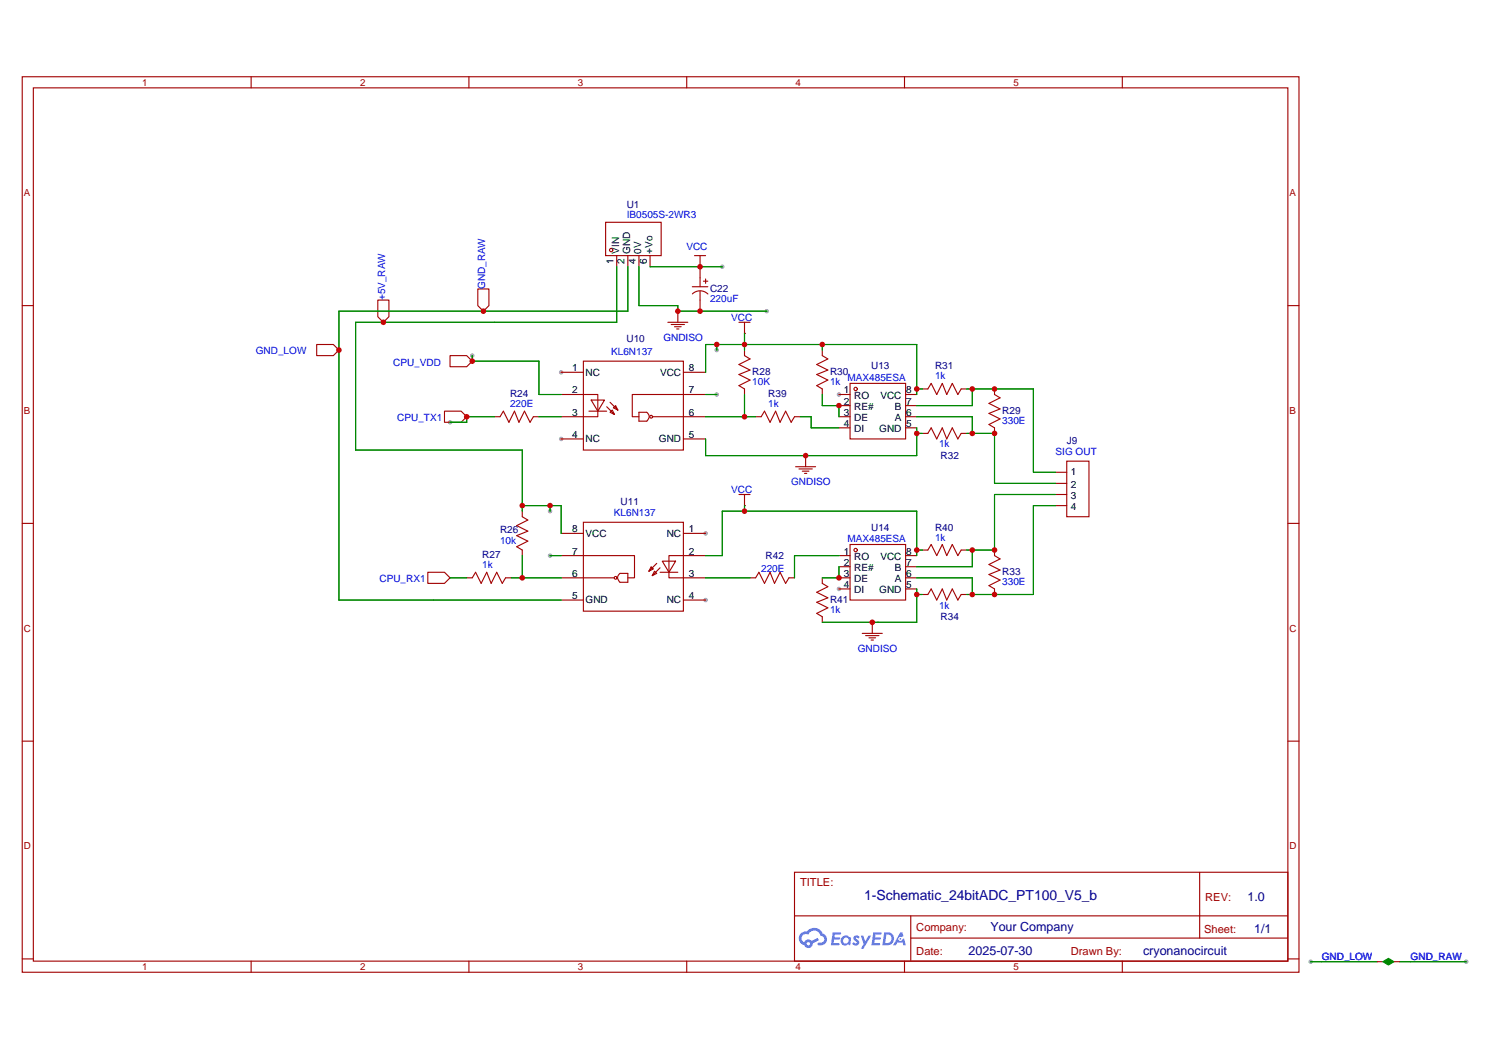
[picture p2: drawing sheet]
<svg xmlns="http://www.w3.org/2000/svg" width="210mm" height="148mm" viewBox="0 0 210 148" stroke-linecap="round" stroke-linejoin="round" font-family="sans-serif">
<g fill="#999">
<circle cx="118.2" cy="83" r=".31"/>
<circle cx="118.2" cy="55.6" r=".31"/>
<circle cx="99.4" cy="84.6" r=".31"/>
<circle cx="99.4" cy="75.2" r=".31"/>
<circle cx="79.1" cy="61.9" r=".31"/>
<circle cx="79.1" cy="52.5" r=".31"/>
<circle cx="77.5" cy="72" r=".31"/>
<circle cx="108" cy="43.9" r=".31"/>
<circle cx="66.5" cy="50.1" r=".31"/>
<circle cx="63.4" cy="59.5" r=".31"/>
<circle cx="77.5" cy="78.3" r=".31"/>
<circle cx="101" cy="49.3" r=".31"/>
<circle cx="101" cy="55.6" r=".31"/>
<circle cx="101.8" cy="37.6" r=".31"/>
<circle cx="184.7" cy="135.5" r=".31"/>
<circle cx="206.6" cy="135.5" r=".31"/>
</g>
<g fill="none" stroke="#a10000" stroke-width=".16">
<path d="M3.1 10.8h179.9v126.2h-179.9zM4.7 12.4h176.8v123h-176.8zM35.4 10.8v1.6M66.1 10.8v1.6M96.8 10.8v1.6M127.4 10.8v1.6M158.1 10.8v1.6M3.1 43.1h1.6M181.5 43.1h1.5M3.1 73.8h1.6M181.5 73.8h1.5M3.1 104.4h1.6"/>
<path d="M181.5 104.4h1.5M3.1 135.1h1.6M35.4 135.4v1.6M66.1 135.4v1.6M96.8 135.4v1.6M111.9 122.9h69.6v12.5h-69.6zM112 129.1h69.4M127.4 135.4v1.6M128.3 132.2h53.1M128.3 129.1v6.2M158.1 135.4v1.6M169 122.9v9.3"/>
<path d="M181.5 135.1h1.5"/>
</g>
<g fill="#5487ff">
<path d="M120.4 131.9l.3-.1 .2 .1 .2 .1-.1 .3a.21 .21 0 0 0-.2-.2 .21 .21 0 0 0-.2 .1 .65 .65 0 0 1 .3 .9l-.5 .1-.3-.2 .2-.2 .3 .1 .1-.1a.78 .78 0 0 1-.4-.7z"/>
<path d="M121.3 131.9h.3l.3 .8 .5-.8h.4l-1.1 1.8h-.4l.4-.7z"/>
<path d="M117.3 131.4h1.2v.1l-.2 .2h-.7v.4h.7l.1 .1-.2 .2h-.7v.5h.6h.1v.3h-1.1z"/>
<path d="M123 131.4h1.2v.1l-.1 .2h-.7l-.1 .4h.7l.1 .1-.2 .2h-.6l-.1 .5h.7h.1v.3h-1.2z"/>
<path d="M126.9 131.4h.3l.1 .5-.3 .2a.31 .31 0 0 0-.4 .1 .31 .31 0 0 0 .2 .4 .31 .31 0 0 0 .4-.3l.2-.1 .2 1h-.3l-.1-.4h-.8l-.2 .4h-.4z"/>
<path d="M124.6 131.4l-.3 1.8h.6a.93 .93 0 0 0 1.1-.9 .93 .93 0 0 0-1.1-.9zM124.9 131.7a.63 .63 0 0 1 .7 .7 .63 .63 0 0 1-.9 .5z"/>
<path d="M118.7 132a.68 .68 0 0 0-.1 1 .68 .68 0 0 0 .9 .1l.3 .1 .1-1-.2-.1a.63 .63 0 0 0-1-.1zM118.7 132.5a.45 .45 0 0 1 .9 0 .45 .45 0 0 1-.9 0z"/>
<path d="M112.8 131.5a.98 .98 0 0 0 .5 1.7 .63 .63 0 0 0 .7 .4 .63 .63 0 0 0 .5-.7l.9-.4-.2-.3-.8 .4a.63 .63 0 0 0-1.1 .2 .61 .61 0 0 1-.3-.9 .61 .61 0 0 1 .9-.2 .92 .92 0 0 1 .9-.6 .92 .92 0 0 1 .9 .8 .51 .51 0 0 1 .4 .6 .51 .51 0 0 1-.7 .3l-.2 .1v.3a.87 .87 0 0 0 1.2-.5 .87 .87 0 0 0-.5-1.1 1.35 1.35 0 0 0-2.3-.3h-.3zM113.7 133a.24 .24 0 0 1 .4 0 .24 .24 0 0 1-.4 0z"/>
<circle cx="126.9" cy="132.3" r=".12"/>
</g>
<g fill="none" stroke="#a10000" stroke-width=".16">
<path d="M85.3 31.3h7.9v4.7h-7.9zM86.9 36v1.6M88.5 36v1.6M90 36v1.6M91.6 36v1.6M97.9 36h1.5M98.6 37.6h.1M98.6 36v4.4M99.1 39.6h.6M99.4 39.3v.6M44.6 48.5h2.4l.8 .8-.8 .8h-2.4zM47.8 49.3h.1"/>
<path d="M53.2 42.3h1.6v2.3l-.8 .8-.8-.8zM54 45.4h.1M62.6 57.9h2.4l.8 .8-.8 .8h-2.4zM63.4 50.1h2.4l.7 .8-.7 .8h-2.4zM65.8 58.7h.1M66.5 50.9h.1M67.3 40.7h1.6v2.4l-.8 .8-.8-.8zM68.1 43.9h.1M69.7 58.7h.8l.4-.8 .8 1.6 .8-1.6 .6 1.6 .8-1.6 .8 1.6 .5-.8h.7M79.1 55.6h5.1v3.1h-5.1M79.1 52.5h3.1M82.2 50.9h14.1v12.5h-14.1z"/>
<path d="M83 57.9h2.5M83.3 56.4h1.9l-1 1.5zM85.5 57.3l1.1 1.1M86 56.7l1.1 1.1M86.3 57.8l.3 .6-.6-.3zM86.4 57.5l.3-.3 .4 .6zM90 58.1h1.1l.3 .4a.83 .83 0 0 1-.3 .9h-1.1zM91.9 58.7h7.5M94.1 45.4h2.8M94.6 45.7h1.8M95 46h1M95.4 46.4h.3"/>
<path d="M95.5 43.9h.1M95.5 43.9v1.5M96.3 52.5h3.1M97.5 40.4h2.2M97.6 41.4a1.56 1.56 0 0 1 2.1 0M98.6 41v2.9M99.4 55.6h-10.3v3.1h.9M104.1 45.4h1.6M104.9 47h.1M104.9 45.4v1.6M104.9 49.3v.8l.8 .5-1.6 .8 1.6 .8-1.6 .6 1.6 .8-1.6 .7 .8 .5v.8M106.5 58.7h.8l.4-.8 .8 1.6 .8-1.6 .6 1.6 .8-1.6 .8 1.6 .4-.8h.8"/>
<path d="M115.9 49.3v.8l.7 .5-1.5 .8 1.5 .8-1.5 .6 1.5 .8-1.5 .7 .8 .5v.8M118.2 55.6h1.6M118.2 57.2h1.6M118.2 58.7h1.6M119.8 54h7.8v7.9h-7.8zM127.6 55.6h1.6M127.6 57.2h1.6M127.6 58.7h1.6M130 54.8h.7l.5-.8 .8 1.6 .8-1.6 .6 1.6 .8-1.6 .8 1.6 .4-.8h.8M140.1 54.8v.8l.8 .5-1.6 .7 1.6 .8-1.6 .7 1.6 .7-1.6 .8 .8 .5v.8M73.6 72v.8l.8 .5-1.6 .8 1.6 .8-1.6 .6 1.6 .8-1.6 .7 .8 .5v.8M79.1 78.3h10.3v3.1h-.9"/>
<path d="M79.1 75.2h3.1M79.1 61.9h3.1M82.2 73.6h14.1v12.5h-14.1zM91.8 79.9l.3 .3-.7 .3zM92.5 79.4l-1.1 1.1M93.3 79.1h1.9l-.9 1.5zM96.3 75.2h3.1M96.3 61.9h3.1M99.4 78.3h-5.1v3.1h5.1M104.1 69.7h1.6M104.9 71.3h.1M104.9 69.7v1.6"/>
<path d="M112.1 65.8h2.8M112.6 66.1h1.9M113 66.4h1M113.4 66.7h.3M113.5 64.2h.1M113.5 64.2v1.6M118.2 78.3h1.6M118.2 79.9h1.6M118.2 60.3h1.6M119.8 76.7h7.8v7.9h-7.8zM127.6 78.3h1.6M127.6 79.9h1.6"/>
<path d="M127.6 60.3h1.6M130 61.1h.7l.5-.8 .8 1.6 .8-1.6 .6 1.6 .8-1.6 .8 1.6 .4-.8h.8M130 77.5h.7l.5-.8 .8 1.6 .8-1.6 .6 1.6 .8-1.6 .8 1.6 .4-.8h.8M140.1 77.5v.8l.8 .5-1.6 .8 1.6 .7-1.6 .7 1.6 .7-1.6 .8 .8 .5v.8M148.7 69.7h1.6M148.7 66.6h1.6M148.7 68.1h1.6M148.7 71.3h1.6M150.3 65h3.1v7.8h-3.1zM60.3 80.6h2.3l.8 .8-.8 .8h-2.3zM63.4 81.4h.1M65.8 81.4h.7l.5-.8 .8 1.6 .8-1.6 .6 1.6 .8-1.6 .8 1.6 .4-.8h.8"/>
<path d="M79.1 81.4h7.5M79.1 84.6h3.1M87.4 80.8h1.1v1.3h-1.1a.83 .83 0 0 1-.3-.9zM92.2 80.5l.3 .3-.6 .3zM93 80.6h2.5M93 80l-1.1 1.1M96.3 84.6h3.1M105.7 81.4h.8l.4-.8 .8 1.6 .8-1.6 .6 1.6 .8-1.6 .8 1.6 .5-.8h.7M115.9 81.4v.8l.7 .5-1.5 .8 1.5 .7-1.5 .7 1.5 .8-1.5 .7 .8 .5v.8M118.2 81.4h1.6M118.2 83h1.6M121.5 89.3h2.8"/>
<path d="M122 89.6h1.8M122.4 89.9h1M122.8 90.2h.3M122.9 87.7h.1M122.9 87.7v1.6M127.6 81.4h1.6M127.6 83h1.6M130 83.8h.7l.5-.8 .8 1.6 .8-1.6 .6 1.6 .8-1.6 .8 1.6 .4-.8h.8M194.1 135.5h.8M196.4 135.5h.8"/>
<circle cx="86.1" cy="35.2" r=".24"/>
<circle cx="91.7" cy="58.7" r=".2"/>
<circle cx="120.6" cy="54.8" r=".24"/>
<circle cx="120.6" cy="77.5" r=".24"/>
<circle cx="86.7" cy="81.4" r=".2"/>
</g>
<g fill="none" stroke="#008700" stroke-width=".16">
<path d="M86.9 37.6v7.8h-36.8v18h23.5v8.6M88.5 37.6v6.3h-40.7v40.7h31.3M90 37.6v5.5h5.5v.8h12.5M91.6 37.6h10.2M66.5 50.1v.8h9.4v4.7h3.2M69.7 58.7h-3.9v.8h-2.4M75.9 58.7h3.2M99.4 52.5v-4h29.8v7.1M99.4 55.6h1.6M99.4 58.7h7.1M101 48.5v.8M104.9 47v2.3"/>
<path d="M104.9 55.6v3.1M112.7 58.7h1.6v1.6h3.9M115.9 48.5v.8M115.9 55.6v1.6h2.3v1.5M129.2 58.7h7.8v2.4M129.2 54.8h.8M136.2 54.8h9.4v11.8h3.1M137 54.8v2.4h-7.8M73.6 78.3v3.1M73.6 71.3h5.5v3.9M77.5 78.3h1.6M77.5 71.3v.7"/>
<path d="M99.4 78.3h2.4v-6.3h27.4v6.3M104.9 71.3v.7M118.2 78.3h-6.3v3.1M118.2 79.9v1.5h-2.3M129.2 60.3v3.9h-29.8v-2.3M129.2 77.5h.8M129.2 61.1h.8M136.2 61.1h3.9v7h8.6M137 77.5v2.4h-7.8M148.7 69.7h-8.6v7.8h-3.9M148.7 71.3h-3.1v12.5h-9.4M63.4 81.4h2.4"/>
<path d="M72 81.4h7.1M99.4 81.4h6.3M129.2 83v4.7h-13.3M129.2 81.4h7.8v2.4M129.2 83.8h.8M184.7 135.5h9.4M197.2 135.5h9.4"/>
</g>
<path d="M194.9 135.5l.7-.4 .8 .4-.8 .5z" fill="#008000" stroke="#008000" stroke-width=".16"/>
<g fill="#c00">
<circle cx="129.2" cy="77.5" r=".39"/>
<circle cx="104.9" cy="72" r=".39"/>
<circle cx="68.1" cy="43.9" r=".39"/>
<circle cx="47.8" cy="49.3" r=".39"/>
<circle cx="54" cy="45.4" r=".39"/>
<circle cx="73.6" cy="71.3" r=".39"/>
<circle cx="77.5" cy="71.3" r=".39"/>
<circle cx="98.6" cy="43.9" r=".39"/>
<circle cx="95.5" cy="43.9" r=".39"/>
<circle cx="66.5" cy="50.9" r=".39"/>
<circle cx="65.8" cy="58.7" r=".39"/>
<circle cx="73.6" cy="81.4" r=".39"/>
<circle cx="115.9" cy="48.5" r=".39"/>
<circle cx="104.9" cy="48.5" r=".39"/>
<circle cx="101" cy="48.5" r=".39"/>
<circle cx="129.2" cy="54.8" r=".39"/>
<circle cx="104.9" cy="58.7" r=".39"/>
<circle cx="140.1" cy="61.1" r=".39"/>
<circle cx="137" cy="61.1" r=".39"/>
<circle cx="140.1" cy="54.8" r=".39"/>
<circle cx="137" cy="54.8" r=".39"/>
<circle cx="113.5" cy="64.2" r=".39"/>
<circle cx="129.2" cy="61.1" r=".39"/>
<circle cx="118.2" cy="57.2" r=".39"/>
<circle cx="122.9" cy="87.7" r=".39"/>
<circle cx="129.2" cy="83.8" r=".39"/>
<circle cx="140.1" cy="77.5" r=".39"/>
<circle cx="137" cy="77.5" r=".39"/>
<circle cx="140.1" cy="83.8" r=".39"/>
<circle cx="137" cy="83.8" r=".39"/>
<circle cx="118.2" cy="81.4" r=".39"/>
<circle cx="98.6" cy="37.6" r=".39"/>
</g>
<text font-size="2" fill="#000080" x="121.8" y="126.8">1-Schematic_24bitADC_PT100_V5_b</text>
<g font-size="1.8" fill="#000080">
<text x="139.5" y="131.2">Your Company</text>
<text x="175.8" y="126.9">1.0</text>
<text x="176.7" y="131.5">1/1</text>
<text x="136.5" y="134.6">2025-07-30</text>
<text x="161.1" y="134.6">cryonanocircuit</text>
</g>
<g font-size="1.6" fill="#a00000">
<text x="112.7" y="124.9">TITLE:</text>
<text x="129.1" y="131.2">Company:</text>
<text x="169.7" y="131.4">Sheet:</text>
<text x="169.8" y="126.9">REV:</text>
<text x="129.1" y="134.6">Date:</text>
<text x="150.9" y="134.6">Drawn By:</text>
</g>
<g font-size="1.4" fill="#a00000">
<text x="20" y="12.1">1</text>
<text x="50.7" y="12.1">2</text>
<text x="81.4" y="12.1">3</text>
<text x="112.1" y="12.1">4</text>
<text x="142.8" y="12.1">5</text>
<text x="3.4" y="27.6">A</text>
<text x="181.7" y="27.6">A</text>
<text x="3.4" y="58.3">B</text>
<text x="181.7" y="58.3">B</text>
<text x="3.4" y="89">C</text>
<text x="181.7" y="89">C</text>
<text x="3.4" y="119.7">D</text>
<text x="181.7" y="119.7">D</text>
<text x="20" y="136.7">1</text>
<text x="50.7" y="136.7">2</text>
<text x="81.4" y="136.7">3</text>
<text x="112.1" y="136.7">4</text>
<text x="142.8" y="136.7">5</text>
</g>
<g font-size="1.4" fill="#000080">
<text x="88.3" y="29.4">U1</text>
<text x="100.1" y="41.1">C22</text>
<text x="88.3" y="48.2">U10</text>
<text x="106" y="52.9">R28</text>
<text x="117" y="52.9">R30</text>
<text x="122.8" y="52.1">U13</text>
<text x="131.7" y="52.1">R31</text>
<text x="71.9" y="56">R24</text>
<text x="108.3" y="56">R39</text>
<text x="141.2" y="58.4">R29</text>
<text x="132.5" y="64.6">R32</text>
<text x="150.3" y="62.6">J9</text>
<text x="87.4" y="71.2">U11</text>
<text x="70.5" y="75.1">R26</text>
<text x="122.8" y="74.8">U14</text>
<text x="131.7" y="74.8">R40</text>
<text x="68" y="78.7">R27</text>
<text x="107.9" y="78.7">R42</text>
<text x="141.2" y="81.1">R33</text>
<text x="117" y="85">R41</text>
<text x="132.5" y="87.3">R34</text>
</g>
<g font-size="1.4">
<text x="87.2" y="35.7" transform="rotate(-90 87.2 35.7)">VIN</text>
<text x="88.8" y="35.7" transform="rotate(-90 88.8 35.7)">GND</text>
<text x="90.4" y="35.7" transform="rotate(-90 90.4 35.7)">0V</text>
<text x="91.9" y="35.7" transform="rotate(-90 91.9 35.7)">+Vo</text>
<text x="86.4" y="37.2" transform="rotate(-90 86.4 37.2)">1</text>
<text x="88" y="37.2" transform="rotate(-90 88 37.2)">2</text>
<text x="89.6" y="37.2" transform="rotate(-90 89.6 37.2)">4</text>
<text x="91.1" y="37.2" transform="rotate(-90 91.1 37.2)">6</text>
<text x="80.6" y="52.3">1</text>
<text x="82.5" y="52.9">NC</text>
<text x="93" y="52.9">VCC</text>
<text x="97.1" y="52.3">8</text>
<text x="80.6" y="58.6">3</text>
<text x="80.6" y="55.4">2</text>
<text x="97.1" y="55.4">7</text>
<text x="97.1" y="58.6">6</text>
<text x="118.9" y="55.4">1</text>
<text x="118.9" y="57">2</text>
<text x="118.9" y="58.6">3</text>
<text x="120.4" y="56.2">RO</text>
<text x="120.4" y="57.8">RE#</text>
<text x="120.4" y="59.4">DE</text>
<text x="124" y="56.2">VCC</text>
<text x="126.1" y="59.4">A</text>
<text x="126.1" y="57.8">B</text>
<text x="127.7" y="58.6">6</text>
<text x="127.7" y="57">7</text>
<text x="127.7" y="55.4">8</text>
<text x="80.6" y="61.7">4</text>
<text x="82.5" y="62.3">NC</text>
<text x="92.8" y="62.3">GND</text>
<text x="97.1" y="61.7">5</text>
<text x="118.9" y="60.1">4</text>
<text x="120.4" y="60.9">DI</text>
<text x="123.9" y="60.9">GND</text>
<text x="127.7" y="60.1">5</text>
<text x="150.9" y="66.9">1</text>
<text x="150.9" y="68.7">2</text>
<text x="150.9" y="70.3">3</text>
<text x="150.9" y="71.9">4</text>
<text x="80.6" y="75">8</text>
<text x="82.5" y="75.6">VCC</text>
<text x="93.9" y="75.6">NC</text>
<text x="97.1" y="75">1</text>
<text x="80.6" y="78.1">7</text>
<text x="80.6" y="81.3">6</text>
<text x="97.1" y="81.3">3</text>
<text x="97.1" y="78.1">2</text>
<text x="118.9" y="78.1">1</text>
<text x="118.9" y="79.7">2</text>
<text x="118.9" y="81.3">3</text>
<text x="118.9" y="82.8">4</text>
<text x="120.4" y="78.9">RO</text>
<text x="120.4" y="80.5">RE#</text>
<text x="120.4" y="82.1">DE</text>
<text x="120.4" y="83.6">DI</text>
<text x="123.9" y="83.6">GND</text>
<text x="124" y="78.9">VCC</text>
<text x="126.1" y="82.1">A</text>
<text x="126.1" y="80.5">B</text>
<text x="127.7" y="82.8">5</text>
<text x="127.7" y="81.3">6</text>
<text x="127.7" y="79.7">7</text>
<text x="127.7" y="78.1">8</text>
<text x="80.6" y="84.4">5</text>
<text x="82.5" y="85">GND</text>
<text x="93.9" y="85">NC</text>
<text x="97.1" y="84.4">4</text>
</g>
<g font-size="1.4" fill="#00f">
<text x="88.3" y="30.8">IB0505S-2WR3</text>
<text x="96.7" y="35.2">VCC</text>
<text x="68.3" y="40.8" transform="rotate(-90 68.3 40.8)">GND_RAW</text>
<text x="54.3" y="42.3" transform="rotate(-90 54.3 42.3)">+5V_RAW</text>
<text x="100.1" y="42.6">220uF</text>
<text x="103" y="45.2">VCC</text>
<text x="36.1" y="49.9">GND_LOW</text>
<text x="55.4" y="51.5">CPU_VDD</text>
<text x="86.1" y="50">KL6N137</text>
<text x="93.5" y="48">GNDISO</text>
<text x="119.4" y="53.7">MAX485ESA</text>
<text x="131.7" y="53.5">1k</text>
<text x="56" y="59.3">CPU_TX1</text>
<text x="71.9" y="57.4">220E</text>
<text x="106" y="54.3">10K</text>
<text x="108.3" y="57.4">1k</text>
<text x="117" y="54.3">1k</text>
<text x="141.2" y="59.8">330E</text>
<text x="132.3" y="63.1">1k</text>
<text x="148.7" y="64.1">SIG OUT</text>
<text x="103" y="69.5">VCC</text>
<text x="111.5" y="68.4">GNDISO</text>
<text x="70.5" y="76.6">10k</text>
<text x="86.5" y="72.7">KL6N137</text>
<text x="119.4" y="76.4">MAX485ESA</text>
<text x="131.7" y="76.2">1k</text>
<text x="53.5" y="82">CPU_RX1</text>
<text x="68" y="80.1">1k</text>
<text x="107.3" y="80.6">220E</text>
<text x="141.2" y="82.5">330E</text>
<text x="117" y="86.4">1k</text>
<text x="132.3" y="85.8">1k</text>
<text x="120.9" y="91.9">GNDISO</text>
<text x="186.2" y="135.2">GND_LOW</text>
<text x="198.8" y="135.2">GND_RAW</text>
</g>
</svg>
